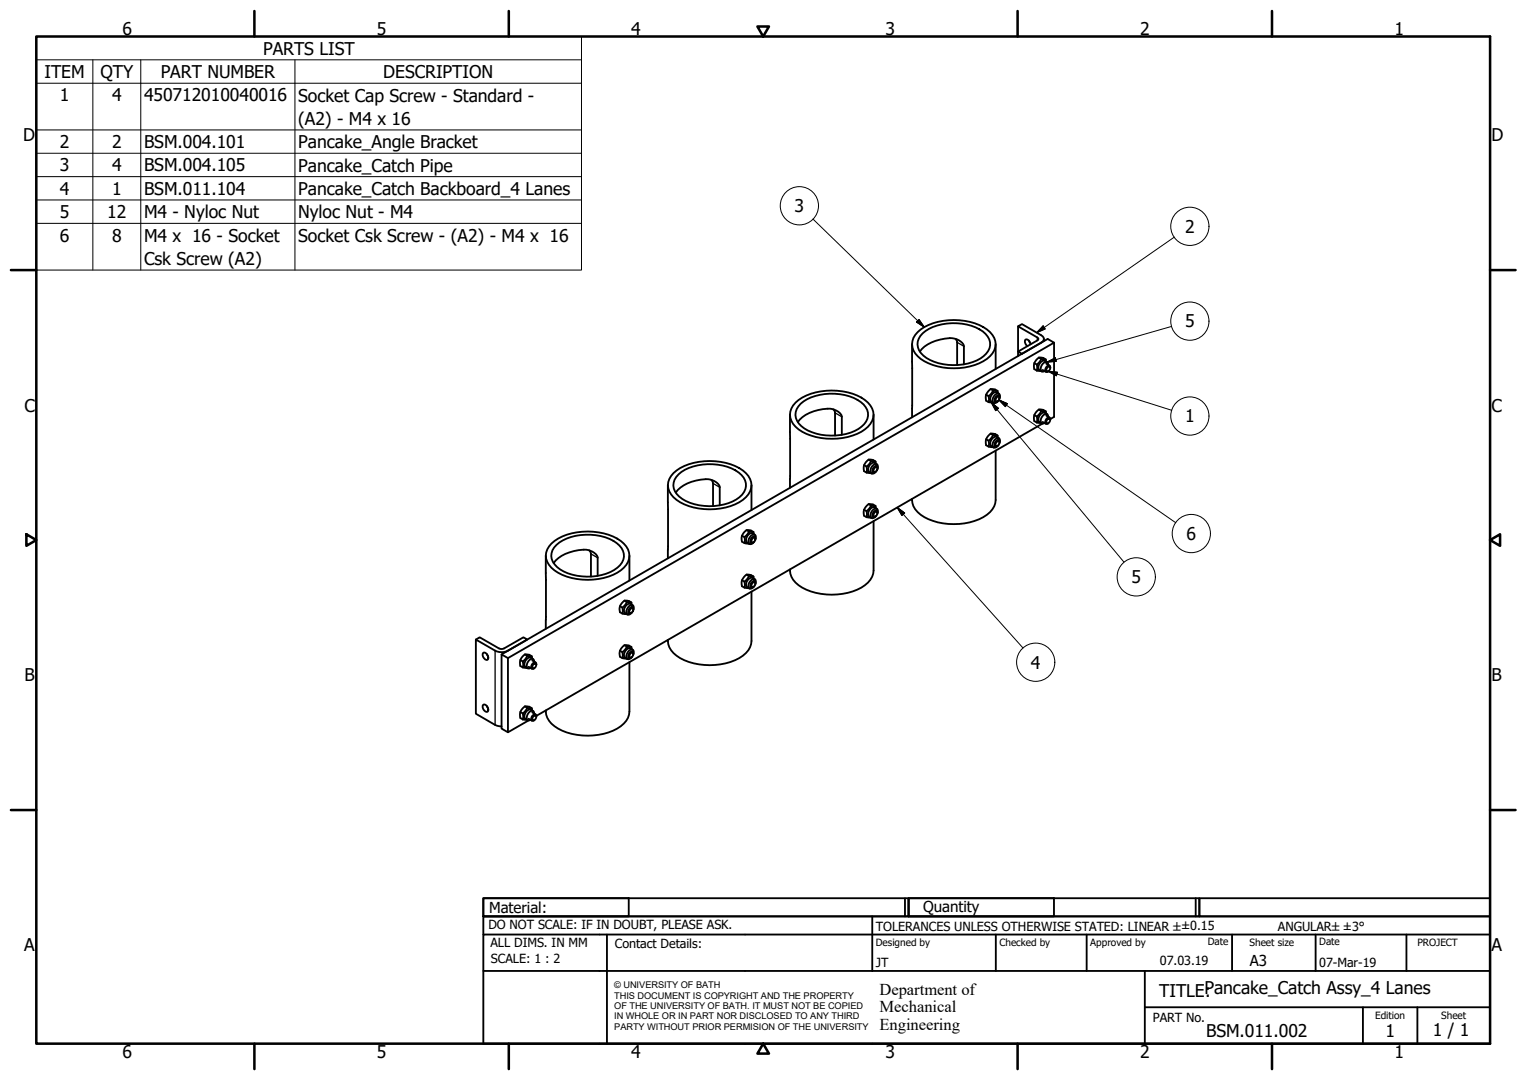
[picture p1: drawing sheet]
<svg xmlns="http://www.w3.org/2000/svg" width="420mm" height="297mm" viewBox="0 0 420 297" stroke-linecap="round" stroke-linejoin="round" font-family="sans-serif">
<!-- layer: Visible (ISO) -->
<g fill="none" stroke="#000" stroke-width=".51">
<path d="M251 94.7v20.1M252.5 91.3a16.2 16.2 0 0 1 14.3-2.8 8.7 8.7 0 0 1 7.1 5.3 5.2 5.2 0 0 1-3.3 5.5 17.6 17.6 0 0 1-17.3-.6 4.6 4.6 0 0 1-.8-7.4zM253.1 96.7a10.7 10.7 0 0 1 10.1-3.4l1.1 .6a1.74 1.74 0 0 1 .9 1.3v5M253.9 91.7a14.8 14.8 0 0 1 15.6-1.1 4.6 4.6 0 0 1 2.8 5.2 8.6 8.6 0 0 1-7.3 4.4 14.5 14.5 0 0 1-10.9-2.4 3.9 3.9 0 0 1-.2-6.1zM262.9 93.2l.5 1v6.2M274 94.7v6.8M280.1 89.8l1.1-.7 5.3 3.1a1.07 1.07 0 0 1 .7 1 1.07 1.07 0 0 1-.7 1l-5.3 3.1-1.1-.6 5.3-3.1 .3-.4-.3-.4zM280.1 89.8v8.1M283.1 93.7l.4 .7M283.6 94.7l-.1-.4a1.05 1.05 0 0 0-1.4-.8 1.4 1.4 0 0 0 .6 1.7M284.6 99.9l.7 .4M285.8 98.3l.7 .4"/>
<path d="M287.2 93.2v.6M287.8 98.9a1.86 1.86 0 0 0-1.9-.5 1.86 1.86 0 0 0-1.3 1.5l-.1 .4a1.38 1.38 0 0 0 .8 1.6M287.8 99.4v-.5l-1.3-.2-1.2 1.6v1.6M288.1 99.6l-.6-.4a1.71 1.71 0 0 0-1.5 2.6l.6 .4M290 94.2v20.5l-1 .6M217.4 114.1v20.1M218.9 110.7a16.2 16.2 0 0 1 14.4-2.8 8.7 8.7 0 0 1 7 5.3 5.2 5.2 0 0 1-3.3 5.6 17.8 17.8 0 0 1-17.3-.7 4.6 4.6 0 0 1-.8-7.4zM219.5 116.1a10.7 10.7 0 0 1 10.1-3.4l1.1 .6a1.74 1.74 0 0 1 .9 1.3v5M220.3 111.1a14.7 14.7 0 0 1 16.6-.5 4 4 0 0 1 .1 6.8 14.8 14.8 0 0 1-16.5-.2 3.9 3.9 0 0 1-.2-6.1zM229.3 112.6l.5 .9v6.3M240.4 114.1v6.8M271.3 108.5l.7 .5"/>
<path d="M272.6 107l.7 .4M272.6 119.3l.7 .4M273.6 110.4l.2 .1M274.3 109.3l.5-.2a.85 .85 0 0 1 .1 .9 .85 .85 0 0 1-.9 .4 .94 .94 0 0 1 .3-1.1zM274.5 107.5a1.86 1.86 0 0 0-1.9-.4 1.86 1.86 0 0 0-1.3 1.4v.4a1.41 1.41 0 0 0 .7 1.7M274.5 119.8a1.84 1.84 0 0 0-1.9-.5 1.84 1.84 0 0 0-1.3 1.5v1.7l.7 .3M274.6 108.1l-.1-.6-1.2-.1-1.3 1.6v1.6l1.2 .1M274.6 108.7l.2 .1M274.8 108.3l-.6-.4a1.69 1.69 0 0 0-1.4 2.6l.6 .3M275 109.8a.98 .98 0 0 0-.4-1.6 1.78 1.78 0 0 0-1.2 2.6 1.19 1.19 0 0 0 1.3-.6M275 109.4l-.2-.6a1.19 1.19 0 0 0-1 1.7l.7-.1M284.6 114.2l.7 .4"/>
<path d="M285.3 101.9l1.1 .2M285.3 116.2l1.1 .1M285.8 112.6l.7 .4M286.8 116.5l-139.2 80.4M286.9 116l.9 .6M286.9 101.8l.9 .5M287.8 113.1a1.86 1.86 0 0 0-1.9-.4 1.86 1.86 0 0 0-1.3 1.5l-.1 .4a1.36 1.36 0 0 0 .8 1.6M287.8 113.7v-.6l-1.3-.1-1.2 1.6v1.6M287.9 114.3l.9 .5M287.9 100l.9 .5M288.1 113.9l-.6-.4a1.71 1.71 0 0 0-1.5 2.6l.6 .3M288.2 115.4l.5-.3a.75 .75 0 0 1 .1 .9 .75 .75 0 0 1-.9 .3z"/>
<path d="M288.3 101l.5-.2a.84 .84 0 0 1 0 .9 .84 .84 0 0 1-.8 .4 .95 .95 0 0 1 .3-1.1zM288.4 100.3l-.2-.7a1.64 1.64 0 0 0-1.6 .9 1.64 1.64 0 0 0 .1 1.7l.7-.1M288.4 114.6l-.2-.7a1.64 1.64 0 0 0-1.6 .8 1.64 1.64 0 0 0 .1 1.8l.7-.2M289 115.3l-.2-.5a1.18 1.18 0 0 0-1 1.7l.6-.1M289 101.2l-.2-.7a1.17 1.17 0 0 0-1 1.7l.6-.1M289 115.3v.2M183.8 133.4v20.2M185.3 130.1a16.2 16.2 0 0 1 14.4-2.8 9.8 9.8 0 0 1 6.7 4.4 5 5 0 0 1-3 6.4 17.6 17.6 0 0 1-17.2-.6 4.5 4.5 0 0 1-.9-7.4zM185.9 135.5a10.7 10.7 0 0 1 10.1-3.4l1.1 .6a1.74 1.74 0 0 1 .9 1.3v5M186.7 130.5a14.5 14.5 0 0 1 13.4-2.1 6.9 6.9 0 0 1 5.1 4.5 5 5 0 0 1-3.6 5 15.1 15.1 0 0 1-14.7-1.3 3.8 3.8 0 0 1-.2-6.1zM195.7 132l.5 1v6.2M206.8 133.4v6.9"/>
<path d="M237.7 127.9l.7 .4M239 126.4l.7 .4M239 138.6l.7 .5M240 129.8l.2 .1M240.7 128.7l.3-.2 .4 .1a.95 .95 0 0 1-.9 1.2 .9 .9 0 0 1 .2-1.1zM240.9 126.9a1.86 1.86 0 0 0-1.9-.5 1.86 1.86 0 0 0-1.3 1.5v.4a1.38 1.38 0 0 0 .7 1.7M240.9 139.2a1.73 1.73 0 0 0-2.9 .5l-.3 .9a1.4 1.4 0 0 0 .7 1.6M241 127.5l-.1-.6-1.2-.1-1.3 1.5v1.7l1.2 .1M241 139.8l-.1-.6-1.2-.1-1.3 1.5v1.6l1.2 .2M241 128.1l.2 .1M241.3 127.7l-.7-.4a1.69 1.69 0 0 0-1.4 2.6l.6 .3M241.3 139.9l-.7-.3a1.68 1.68 0 0 0-1.4 2.5l.6 .4"/>
<path d="M241.4 129.2a1 1 0 0 0-.4-1.6 1.78 1.78 0 0 0-1.2 2.6 1.13 1.13 0 0 0 1.3-.6M241.4 128.8l-.2-.6a1.19 1.19 0 0 0-1 1.7l.7-.1M271.3 120.8l.7 .4M273.6 122.7l.2 .1M274 123.9v13.6a6.3 6.3 0 0 1-4.5 5.3 17.7 17.7 0 0 1-16.2-1.2 5 5 0 0 1-2.3-4.4M274.3 121.5l.5-.2a.85 .85 0 0 1 .1 .9 .85 .85 0 0 1-.9 .4 .93 .93 0 0 1 .3-1.1zM274.6 120.4l-.1-.6-1.2-.1-1.3 1.5v1.6l1.2 .2M274.6 120.9l.2 .2M274.8 120.5l-.6-.4a1.7 1.7 0 0 0-1.4 2.6l.6 .4M275 122a.96 .96 0 0 0-.4-1.5 1.78 1.78 0 0 0-1.2 2.6 1.19 1.19 0 0 0 1.3-.7M275 121.7l-.2-.7a1.19 1.19 0 0 0-1 1.8l.7-.2M150.2 152.8v20.1"/>
<path d="M151.7 149.5a16.2 16.2 0 0 1 14.4-2.8 8.6 8.6 0 0 1 7 5.3 5.1 5.1 0 0 1-3.3 5.5 17.6 17.6 0 0 1-17.2-.6 4.5 4.5 0 0 1-.9-7.4zM152.3 154.9a10.8 10.8 0 0 1 10.1-3.4l1.1 .5a1.74 1.74 0 0 1 .9 1.4v5M153.1 149.9a14.7 14.7 0 0 1 16.6-.5 4 4 0 0 1 .2 6.7 14.7 14.7 0 0 1-16.6-.1 3.8 3.8 0 0 1-.2-6.1zM162.2 151.4l.4 .9v6.3M173.2 152.8v6.9M204.2 147.3l.7 .4M204.2 159.6l.7 .4M205.4 145.8l.7 .4M205.4 158l.7 .4M206.4 149.2l.3 .1M207.1 148l.5-.2a.85 .85 0 0 1 .1 1 .85 .85 0 0 1-.8 .4 .9 .9 0 0 1 .2-1.2zM207.3 146.3a1.86 1.86 0 0 0-1.9-.5 1.86 1.86 0 0 0-1.2 1.5l-.1 .4a1.36 1.36 0 0 0 .8 1.7"/>
<path d="M207.3 158.5a1.72 1.72 0 0 0-2.9 .6l-.3 .9a1.4 1.4 0 0 0 .8 1.6M207.4 146.9l-.1-.6-1.2-.1-1.2 1.5v1.7l1.1 .1M207.4 159.2l-.1-.7-1.2-.1-1.2 1.6v1.6l1.1 .1M207.4 147.5l.2 .1M207.4 159.7l.2 .1M207.7 147.1l-.6-.4a1.69 1.69 0 0 0-1.5 2.6l.6 .3M207.7 159.3l-.6-.4a1.68 1.68 0 0 0-1.5 2.6l.6 .4M207.8 148.6a1 1 0 0 0-.4-1.6 1.79 1.79 0 0 0-1.2 2.6 1.16 1.16 0 0 0 1.4-.6M207.9 148.2l-.3-.6a1.17 1.17 0 0 0-1 1.7l.7-.1M237.7 140.2l.7 .4M240 142.1l.2 .1M240.4 143.3v13.6a6.3 6.3 0 0 1-4.5 5.3 17.7 17.7 0 0 1-16.2-1.2 5.1 5.1 0 0 1-2.3-4.4"/>
<path d="M240.7 140.9l.5-.2a.85 .85 0 0 1 .1 .9 .85 .85 0 0 1-.9 .4 .93 .93 0 0 1 .3-1.1zM241 140.3l.2 .1M241.4 141.4a1 1 0 0 0-.4-1.5 1.78 1.78 0 0 0-1.2 2.6 1.19 1.19 0 0 0 1.3-.7M241.4 141.1l-.2-.7a1.19 1.19 0 0 0-1 1.8l.7-.2M130.9 175.9l1.1-.6 5.3 3 .7 .2 .7-.2 5.3-3 1.1 .6-5.3 3.1-1.8 .4-1.8-.4-5.3-3.1v20.4l5.3 3.1 1.8 .4M132.9 179.6a1.23 1.23 0 0 1 1.2 .6 1.23 1.23 0 0 1 0 1.3 1.38 1.38 0 0 1-1.2-1.9zM133.9 179.9l.4 .6M138 180l1.8 1v20.4l-1.8-1zM138 180l150.3-86.8 1.7 1-150.2 86.8M144.4 180l.7 .4M170.6 166.7l.7 .4M170.6 179l.7 .4"/>
<path d="M171.8 165.2l.7 .4M171.8 177.4l.7 .4M172.8 168.6l.3 .1M173.5 167.5l.5-.3a.84 .84 0 0 1 .1 1 .84 .84 0 0 1-.8 .4 .85 .85 0 0 1 .2-1.1zM173.5 179.6l.6-.1a.85 .85 0 0 1 0 .9 .85 .85 0 0 1-.8 .4 .98 .98 0 0 1 .2-1.2zM173.7 165.7a1.84 1.84 0 0 0-1.9-.5 1.84 1.84 0 0 0-1.2 1.5v1.7l.7 .4M173.7 177.9a1.86 1.86 0 0 0-1.9-.4 1.86 1.86 0 0 0-1.2 1.5l-.1 .4a1.4 1.4 0 0 0 .8 1.6M173.8 166.3l-.1-.6-1.2-.1-1.2 1.5v1.7l1.1 .1M173.8 178.5l-.1-.6-1.2-.1-1.2 1.6v1.6l1.1 .2M173.9 166.9l.2 .1M173.9 179.1l.2 .1M174.1 166.5l-.6-.4a1.71 1.71 0 0 0-1.5 2.5l.6 .4"/>
<path d="M174.1 178.7l-.6-.4a1.71 1.71 0 0 0-1.5 2.6l.6 .4M174.2 167.9a1 1 0 0 0-.4-1.5 1.84 1.84 0 0 0-1.2 2.6 1.23 1.23 0 0 0 1.4-.6M174.3 167.6l-.3-.6a1.17 1.17 0 0 0-1 1.7l.7-.1M174.3 179.9l-.3-.7a1.19 1.19 0 0 0-1 1.7l.7-.1M206.4 161.4l.3 .2M206.8 162.7v13.6a6.2 6.2 0 0 1-4.5 5.3 17.7 17.7 0 0 1-16.1-1.3 5.1 5.1 0 0 1-2.4-4.3M207.1 160.3l.5-.2a.83 .83 0 0 1 .1 .9 .83 .83 0 0 1-.8 .4 .96 .96 0 0 1 .2-1.1zM207.8 160.8a1 1 0 0 0-.4-1.6 1.78 1.78 0 0 0-1.2 2.7 1.23 1.23 0 0 0 1.4-.7M207.9 160.5l-.1-.5a.96 .96 0 0 0-1.2 .4 .96 .96 0 0 0 .2 1.2l.5-.2M132.9 193.9a1.23 1.23 0 0 1 1.2 .5 1.23 1.23 0 0 1 0 1.4 1.36 1.36 0 0 1-1.2-1.9zM133.9 194.1l.4 .7M143.2 195.8l.6 .4"/>
<path d="M143.2 181.5l.6 .4M143.8 197.9l1.2 .1M143.8 183.6l1.2 .1M144.4 194.3l.7 .4M145.4 198.2l-5.6 3.2M145.5 183.4l.9 .5M145.5 197.7l.9 .5M146.3 194.8a1.84 1.84 0 0 0-1.9-.5 1.84 1.84 0 0 0-1.2 1.5l-.1 .4a1.41 1.41 0 0 0 .7 1.7M146.3 180.5a1.84 1.84 0 0 0-1.9-.5 1.84 1.84 0 0 0-1.2 1.5v1.7l.6 .4M146.4 195.4l-.1-.6-1.2-.1-1.3 1.5v1.7M146.4 181.1l-.1-.6-1.2-.1-1.3 1.5v1.7M146.5 181.7l.9 .5"/>
<path d="M146.5 195.9l.9 .6M146.7 195.5l-.7-.3a1.68 1.68 0 0 0-1.4 2.5l.6 .4M146.7 181.3l-.7-.4a1.7 1.7 0 0 0-1.4 2.5l.6 .4M146.7 182.7l.6-.3a.75 .75 0 0 1 .1 1 .75 .75 0 0 1-.9 .3zM146.7 197l.6-.3a.75 .75 0 0 1 .1 1 .75 .75 0 0 1-.9 .3zM147 196.3l-.3-.7a1.62 1.62 0 0 0-1.5 .8 1.62 1.62 0 0 0 .1 1.7l.7-.1M147 182l-.3-.7a1.62 1.62 0 0 0-1.5 .8 1.62 1.62 0 0 0 .1 1.7l.7-.1M147.6 182.8l-.1-.5a1.05 1.05 0 0 0-1.1 .4 1.05 1.05 0 0 0-.1 1.2l.7-.1M147.6 197.1l-.1-.5a1.05 1.05 0 0 0-1.1 .4 1.05 1.05 0 0 0-.1 1.2l.7-.1M172.8 180.9l.3 .1M173.2 182.1v13.6a6.2 6.2 0 0 1-4.5 5.3 17.7 17.7 0 0 1-16.1-1.3 5.1 5.1 0 0 1-2.4-4.3M174.2 180.2a1 1 0 0 0-.4-1.6 1.81 1.81 0 0 0-1.2 2.7 1.16 1.16 0 0 0 1.4-.7"/>
</g>
<!-- layer: Visible Narrow (ISO) -->
<path d="M263.4 94.2l1.8 1M285.4 92.8v.8M229.8 113.5l1.8 1.1M196.2 133l1.8 1M162.6 152.3l1.8 1.1M136.2 179v20.4" fill="none" stroke="#000" stroke-width=".36"/>
<!-- layer: Symbol (ISO) -->
<g fill="none" stroke="#000" stroke-width=".28">
<path d="M10 16.5v-6.5h150v6.5M10 16.5h150v6.4M10 16.5v57.8h150v-51.4M25.5 16.5v57.8M38.7 16.5v57.8M81.2 16.5v57.8M10 22.9h150M10 35.7h150M10 42.1h150M10 48.6h150M10 55h150M10 61.4h150"/>
<path d="M223.7 60.2l30.6 29.8M323.1 65.2l-37.8 26.3M252.2 88.6l.7-.7 1.4 2.1zM287 89.6l.6 .9-2.3 1zM288.1 99.6l2.3-1.2 .3 1zM322.4 89.8l-34.3 9.8M272.8 110.7l1.9 1.6-.7 .7zM272.8 110.7l36.5 43.9M274.8 110l2.4 1-.6 .9zM274.8 110l48.7 33.8M288.4 102.1l2.6 .3-.3 1zM288.4 102.1l34 10.7"/>
<path d="M246.9 139.6l2 1.5-.7 .7zM246.9 139.6l34.6 38.6"/>
<circle cx="220" cy="56.6" r="5.3"/>
<circle cx="327.4" cy="62.2" r="5.3"/>
<circle cx="327.4" cy="88.3" r="5.3"/>
<circle cx="327.4" cy="114.4" r="5.3"/>
<circle cx="312.6" cy="158.7" r="5.3"/>
<circle cx="327.8" cy="146.7" r="5.3"/>
<circle cx="285" cy="182.1" r="5.3"/>
</g>
<!-- layer: Border (ISO) -->
<g fill="none" stroke="#000" stroke-width=".7">
<path d="M10 10h400v277h-400zM70 3v7M140 3v7M208.4 7.3h3.2l-1.6 2.7zM280 3v7M350 3v7M3 74.3h7M410 74.3h7M7.3 146.9l2.7 1.6-2.7 1.6zM410 148.5l2.7-1.6v3.2zM3 222.8h7M410 222.8h7"/>
<path d="M70 287v7M140 287v7M210 287l1.6 2.8h-3.2zM280 287v7M350 287v7"/>
</g>
<!-- layer: Title (ISO) -->
<g fill="none" stroke="#000" stroke-width=".51">
<path d="M133 247h40v5h-40zM133 247h117v5h-117zM133 257v-5h277v5M133 257h277v30h-277zM167 257v30M240 252v15M249 247v5M250 247h40v5h-40zM250 247h80v5h-80zM274 257v10M299 257v10M329 247v5"/>
<path d="M330 247h80v5h-80zM339 257v10M362 257v10M387 257v10M133 267h277M315 277h95M315 267v20M375 277v10M390 277v10"/>
</g>
<!-- layer: Symbol (ISO) -->
<g fill="#000" stroke="#000" stroke-width=".28">
<path d="M252.2 88.6l2.1 1.4zM252.2 88.6l.7-.7 1.4 2.1zM287 89.6l-1.7 1.9zM287 89.6l.6 .9-2.3 1zM288.1 99.6l2.3-1.2zM288.1 99.6l2.3-1.2 .3 1zM272.8 110.7l1.9 1.6zM272.8 110.7l1.9 1.6-.7 .7zM274.8 110l2.4 1zM274.8 110l2.4 1-.6 .9zM288.4 102.1l2.6 .3zM288.4 102.1l2.6 .3-.3 1z"/>
<path d="M246.9 139.6l2 1.5zM246.9 139.6l2 1.5-.7 .7z"/>
</g>
<g font-size="4.8">
<text x="33.7" y="9.6">6</text>
<text x="103.7" y="9.6">5</text>
<text x="173.7" y="9.6">4</text>
<text x="243.7" y="9.6">3</text>
<text x="313.7" y="9.6">2</text>
<text x="383.7" y="9.6">1</text>
<text x="72.4" y="15">PARTS LIST</text>
<text x="12.3" y="21.4">ITEM</text>
<text x="27.6" y="21.5">QTY</text>
<text x="44.2" y="21.4">PART NUMBER</text>
<text x="105.5" y="21.5">DESCRIPTION</text>
<text x="16.5" y="27.9">1</text>
<text x="30.8" y="27.8">4</text>
<text x="39.6" y="27.9">450712010040016</text>
<text x="82" y="27.9">Socket Cap Screw - Standard -</text>
<text x="82" y="34.3">(A2) - M4 x 16</text>
<text x="6.3" y="38.9">D</text>
<text x="16.5" y="40.7">2</text>
<text x="30.8" y="40.7">2</text>
<text x="39.6" y="40.7">BSM.004.101</text>
<text x="82" y="40.8">Pancake_Angle Bracket</text>
<text x="410.4" y="38.9">D</text>
<text x="16.5" y="47.1">3</text>
<text x="30.8" y="47.1">4</text>
<text x="39.6" y="47.1">BSM.004.105</text>
<text x="82" y="47.2">Pancake_Catch Pipe</text>
<text x="16.5" y="53.5">4</text>
<text x="30.8" y="53.5">1</text>
<text x="39.6" y="53.6">BSM.011.104</text>
<text x="82" y="53.6">Pancake_Catch Backboard_4 Lanes</text>
<text x="16.5" y="60">5</text>
<text x="29.5" y="60">12</text>
<text x="218.6" y="58.4">3</text>
<text x="39.6" y="60">M4 - Nyloc Nut</text>
<text x="82" y="60">Nyloc Nut - M4</text>
<text x="326.1" y="64">2</text>
<text x="16.5" y="66.4">6</text>
<text x="30.8" y="66.4">8</text>
<text x="39.6" y="66.5">M4 x 16 - Socket</text>
<text x="82" y="66.5">Socket Csk Screw - (A2) - M4 x 16</text>
<text x="39.6" y="72.9">Csk Screw (A2)</text>
<text x="326.1" y="90.1">5</text>
<text x="6.7" y="113.2">C</text>
<text x="410.4" y="113.2">C</text>
<text x="326.1" y="116.2">1</text>
<text x="326.5" y="148.5">6</text>
<text x="311.3" y="160.4">5</text>
<text x="283.7" y="183.9">4</text>
<text x="6.8" y="187.4">B</text>
<text x="410.4" y="187.4">B</text>
<text x="6.7" y="261.7">A</text>
<text x="410.4" y="261.7">A</text>
<text x="319" y="274.2">TITLEPancake_Catch Assy_4 Lanes</text>
<text x="331.5" y="274.2">:</text>
<text x="331.9" y="285.3">BSM.011.002</text>
<text x="381.2" y="285.3">1</text>
<text x="394.2" y="285">1 / 1</text>
<text x="33.7" y="291">6</text>
<text x="103.7" y="290.9">5</text>
<text x="173.7" y="290.9">4</text>
<text x="243.7" y="291">3</text>
<text x="313.7" y="291">2</text>
<text x="383.7" y="290.9">1</text>
</g>
<g font-size="4.6">
<text x="242" y="273.7">Department of</text>
<text x="242" y="278.4">Mechanical</text>
<text x="242" y="283.2">Engineering</text>
</g>
<g font-size="4.1">
<text x="134.6" y="251.1">Material:</text>
<text x="254" y="250.8">Quantity</text>
<text x="343.9" y="265.6">A3</text>
</g>
<g font-size="3.5">
<text x="134.4" y="255.6">DO NOT SCALE: IF IN DOUBT, PLEASE ASK.</text>
<text x="241" y="256">TOLERANCES UNLESS OTHERWISE STATED: LINEAR ±±0.15</text>
<text x="351.6" y="256">ANGULAR±±3°</text>
<text x="134.9" y="260.6">ALL DIMS. IN MM</text>
<text x="169.2" y="260.6">Contact Details:</text>
<text x="135.1" y="264.8">SCALE: 1 : 2</text>
<text x="241" y="266">JT</text>
<text x="319.2" y="265.5">07.03.19</text>
<text x="363" y="266">07-Mar-19</text>
<text x="317.2" y="281.2">PART No.</text>
</g>
<g font-size="2.8">
<text x="241" y="260.1">Designed by</text>
<text x="275" y="260.1">Checked by</text>
<text x="300" y="260.1">Approved by</text>
<text x="332.3" y="260">Date</text>
<text x="343.8" y="260.1">Sheet size</text>
<text x="363" y="260">Date</text>
<text x="390" y="260.1">PROJECT</text>
<text x="378.4" y="280.1">Edition</text>
<text x="396.6" y="280.1">Sheet</text>
</g>
<g font-size="2.5">
<text x="169" y="271.9">© UNIVERSITY OF BATH</text>
<text x="169" y="274.7">THIS DOCUMENT IS COPYRIGHT AND THE PROPERTY</text>
<text x="169" y="277.5">OF THE UNIVERSITY OF BATH. IT MUST NOT BE COPIED</text>
<text x="169" y="280.4">IN WHOLE OR IN PART NOR DISCLOSED TO ANY THIRD</text>
<text x="169" y="283.2">PARTY WITHOUT PRIOR PERMISION OF THE UNIVERSITY</text>
</g>
</svg>
